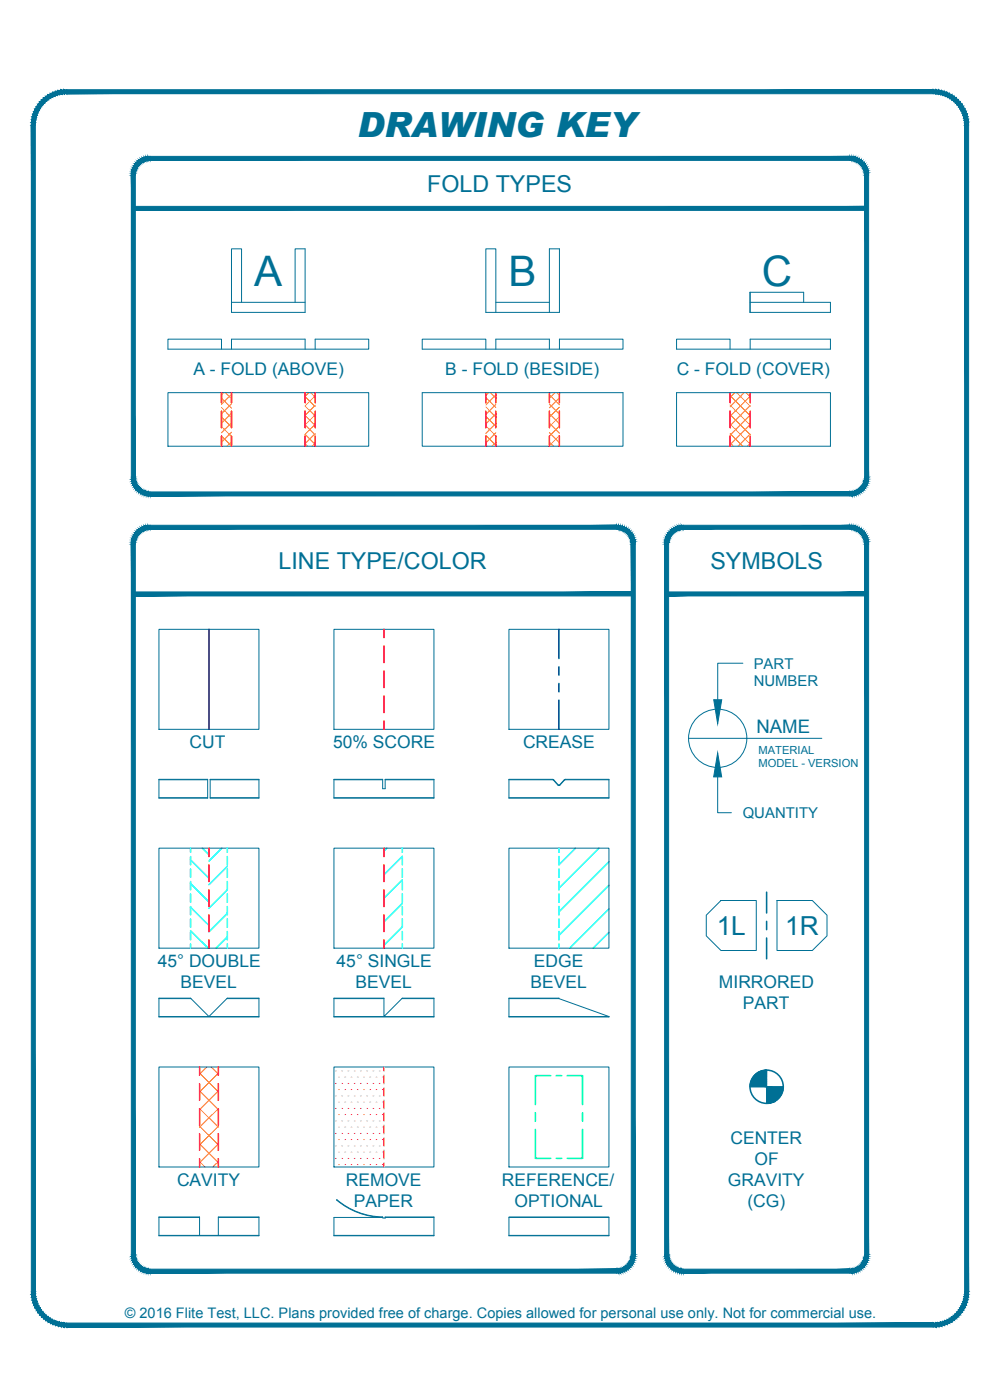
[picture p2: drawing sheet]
<svg xmlns="http://www.w3.org/2000/svg" width="190mm" height="267mm" viewBox="0 0 190 267" stroke-linecap="round" stroke-linejoin="round" font-family="sans-serif">
<!-- layer: 22 TILED -->
<g fill="none" stroke="#007095" stroke-width=".19">
<path d="M44.1 57.6h14M46 57.6v-10.2h-1.9v12.1h14v-12.1h-1.9v10.2M94.5 59.5v-12.1h-1.9v12.1h14v-12.1h-1.9v12.1M94.5 57.6h10.2M142.9 57.6h15.3v1.9h-15.3v-3.8h10.2v1.9M142.9 55.7v3.8M32 74.8h38.2v10.2h-38.2zM42.2 66.5v-1.9h-10.2v1.9h38.2v-1.9h-10.2v1.9M44.1 66.5v-1.9h14v1.9M80.4 74.8h38.3v10.2h-38.3zM92.6 66.5v-1.9h-12.2v1.9h38.3v-1.9h-12.1v1.9M94.5 66.5v-1.9h10.2v1.9"/>
<path d="M128.9 74.8h29.3v10.2h-29.3zM139.1 66.5v-1.9h-10.2v1.9h29.3v-1.9h-15.3v1.9M30.3 119.9h19v19h-19zM63.6 119.9h19.1v19h-19.1zM97 119.9h19v19h-19zM141.5 126.3h-4.8v7M30.3 148.5h9.3v3.5h-9.3zM30.3 152h9.3M30.3 148.5h9.3M40 148.5h9.3v3.5h-9.3zM40 152h9.3M40 148.5h9.3"/>
<path d="M63.6 148.5h9.3v1.8h.5v-1.8h9.3v3.5h-19.1zM63.6 152h19.1M63.6 148.5h9.3M73.4 148.5h9.3M97 148.5h8.3l1 1.1h.4M97 152h19M105.5 148.6l1 1 1-1M105.5 148.6l-.2-.1h-8.3v3.5h19v-3.5h-8.3l-.2 .1M116 148.5h-8.3l-1.1 1.1M131.2 140.7h25.4M136.7 148v6.8h2.6M30.3 161.6h19v19h-19z"/>
<path d="M63.6 161.6h19.1v19h-19.1zM97 161.6h19v19h-19zM134.5 174.3l2.8-2.8h6.8v9.6h-6.8l-2.8-2.8zM148 171.5h6.7l2.8 2.8v4l-2.8 2.8h-6.7zM30.3 190.2h6l3.5 3.5 3.5-3.5h6v3.5h-19zM30.3 193.7h19M30.3 190.2h6.1M43.2 190.2h6.1M63.6 190.2h9.5v3.5l3.5-3.5h6.1v3.5h-19.1zM63.6 193.7h19.1M63.6 190.2h9.5M76.6 190.2h6.1"/>
<path d="M97 190.2h9.5h-9.5v3.5h19M97 193.7h19M106.5 190.2l9.5 3.5M30.3 203.3h19v19h-19zM63.6 203.3h19.1v19h-19.1zM97 203.3h19v19h-19zM142.9 207h6.3M146 203.9v6.3M30.3 235.3h19M30.3 231.9h7.7M38 235.3v-3.5h-7.7v3.6h19v-3.6h-7.7v3.5M41.6 231.9h7.7"/>
<path d="M63.6 235.3h19.1M64.2 228.5a13.9 13.9 0 0 0 8.7 3.3v.2h.5v-.2h9.3v3.6h-19.1v-3.5h9.3a13.5 13.5 0 0 1-8.7-3.3M73.4 231.9h9.3M97 231.8h19v3.6h-19zM97 235.3h19M97 231.9h19"/>
<circle cx="136.7" cy="140.6" r="5.6"/>
</g>
<g fill="none" stroke="#ff7f00" stroke-width=".19">
<path d="M42.2 79.4l1.9 2M42.2 77.6l1.9 2M42.2 75.8l1.9 1.9M42.6 74.8l-.4 .4M43 74.8l1.1 1.1M44.1 75.1l-1.9 1.9M44.1 76.9l-1.9 1.9M44.1 78.7l-1.9 1.9M58.8 74.8l-.7 .7 1.9 2M59.2 74.8l.8 .9M60 75.4l-1.9 1.9 1.9 2M60 77.2l-1.9 1.9 1.9 2"/>
<path d="M60 79l-1.9 1.9M92.6 79.3l1.9 1.9M92.6 77.5l1.9 1.9M92.6 75.7l1.9 1.9M93.1 74.8l-.5 .6M93.4 74.8l1.1 1M94.5 75.2l-1.9 2M94.5 77l-1.9 2M94.5 78.9l-1.9 1.9M104.7 78.8l1.9 1.9M104.7 77l1.9 1.9M104.7 75.2l1.9 1.9"/>
<path d="M105.7 74.8l-1 1.1M106.1 74.8l.5 .5M106.6 75.8l-1.9 1.9M106.6 77.6l-1.9 1.9M106.6 79.4l-1.9 1.9M139.1 79l3.8 3.8M139.1 77.2l3.8 3.8M139.1 75.4l3.8 3.8M140 74.8l-.9 .9M140.3 74.8l2.6 2.6M141.8 74.8l-2.7 2.7M142.1 74.8l.8 .8"/>
<path d="M142.9 75.5l-3.8 3.8M142.9 77.3l-3.8 3.8M142.9 79.1l-3.8 3.8M42.2 84.8l.1 .2M42.2 83l1.9 2M42.2 81.2l1.9 2M44.1 80.5l-1.9 1.9M44.1 82.3l-1.9 1.9M44.1 84.1l-.9 .9M58.1 84.6l.5 .4M58.1 82.8l1.9 1.9M58.1 81l1.9 1.9"/>
<path d="M60 80.8l-1.9 1.9M60 82.6l-1.9 1.9M60 84.4l-.5 .6M92.6 84.7l.2 .3M92.6 82.9l1.9 1.9M92.6 81.1l1.9 1.9M94.5 80.7l-1.9 1.9M94.5 82.5l-1.9 1.9M94.5 84.3l-.8 .7M104.7 84.2l.7 .8M104.7 82.4l1.9 1.9M104.7 80.6l1.9 1.9"/>
<path d="M106.6 81.2l-1.9 1.9M106.6 83l-1.9 1.9M106.6 84.8l-.3 .2M139.1 84.4l.6 .6M139.1 82.6l2.4 2.4M139.1 80.8l3.8 3.8M142.9 80.9l-3.8 3.8M142.9 82.7l-2.3 2.3M142.9 84.5l-.5 .5M38 217.9l3.6 3.6M38 214.5l3.6 3.6M38 211.2l3.6 3.5"/>
<path d="M38 207.8l3.6 3.6M38 204.4l3.6 3.6M39.4 203.3l-1.4 1.4M40.2 203.3l1.4 1.3M41.6 204.4l-3.6 3.6M41.6 207.8l-3.6 3.6M41.6 211.2l-3.6 3.6M41.6 214.6l-3.6 3.5M41.6 217.9l-3.6 3.6M38 221.3l1.1 1M41.6 221.3l-1 1"/>
</g>
<g fill="none" stroke="#f00" stroke-width=".3">
<path d="M42.2 74.8v1.9M42.2 78.3v3.2M44.1 74.8v1.9M44.1 78.3v3.2M58.1 74.8v1.9M58.1 78.3v3.2M60 74.8v1.9M60 78.3v3.2M92.6 74.8v1.9M92.6 78.3v3.2M94.5 74.8v1.9M94.5 78.3v3.2"/>
<path d="M104.7 74.8v1.9M104.7 78.3v3.2M106.6 74.8v1.9M106.6 78.3v3.2M139.1 74.8v1.9M139.1 78.3v3.2M142.9 74.8v1.9M142.9 78.3v3.2M42.2 83.1v1.9M44.1 83.1v1.9M58.1 83.1v1.9M60 83.1v1.9"/>
<path d="M92.6 83.1v1.9M94.5 83.1v1.9M104.7 83.1v1.9M106.6 83.1v1.9M139.1 83.1v1.9M142.9 83.1v1.9M73.1 119.9v1.6M73.1 123.1v3.1M73.1 127.8v3.2M73.1 132.6v3.2M73.1 137.4v1.5M39.8 161.6v1.6"/>
<path d="M39.8 164.8v3.1M39.8 169.5v3.2M39.8 174.3v3.2M39.8 179v1.6M73.1 161.6v1.6M73.1 164.8v3.1M73.1 169.5v3.2M73.1 174.3v3.2M73.1 179v1.6M38 203.3v1.6M38 206.4v3.2M38 211.2v3.2"/>
<path d="M38 216v3.1M41.6 203.3v1.6M41.6 206.4v3.2M41.6 211.2v3.2M41.6 216v3.1M38 220.7v1.6M41.6 220.7v1.6"/>
</g>
<path d="M106.5 119.9v5.5M106.5 127v1.6M106.5 130.2v1.6M106.5 133.4v5.5" fill="none" stroke="#00f" stroke-width=".3"/>
<path d="M39.8 119.9v19" fill="none" stroke="#000" stroke-width=".3"/>
<g fill="none" stroke="#0ff" stroke-width=".3">
<path d="M36.3 177.3l3.3 3.3M36.3 172.8l3.5 3.5M36.3 168.3l3.5 3.5M36.3 163.8l3.5 3.5M36.3 161.6v.8M36.3 163.2v1.6M36.3 165.5v1.6M36.3 167.9v1.6M36.3 170.3v1.6M36.3 172.7v1.6M36.3 175.1v1.6M36.3 177.5v1.5"/>
<path d="M36.3 179.8v.8M38.6 161.6l1.2 1.2M42.3 161.6l-2.5 2.4M43.3 165l-3.5 3.5M43.3 169.5l-3.5 3.5M43.3 174l-3.5 3.5M43.3 178.5l-2.1 2.1M43.3 161.6v.8M43.3 163.2v1.6M43.3 165.5v1.6M43.3 167.9v1.6M43.3 170.3v1.6"/>
<path d="M43.3 172.7v1.6M43.3 175.1v1.6M43.3 177.5v1.5M43.3 179.8v.8M73.7 161.6l-.6 .5M76.6 163.1l-3.5 3.5M76.6 167.6l-3.5 3.5M76.6 172.1l-3.5 3.5M76.6 176.6l-3.5 3.5M76.6 161.6v.8M76.6 163.2v1.6M76.6 165.5v1.6"/>
<path d="M76.6 167.9v1.6M76.6 170.3v1.6M76.6 172.7v1.6M76.6 175.1v1.6M76.6 177.5v1.5M76.6 179.8v.8M106.5 161.6v.8M106.5 165.5v1.6M106.5 167.9v1.6M106.5 170.3v1.6M106.5 172.7v1.6M106.5 175.1v1.6"/>
<path d="M106.5 177.5v1.5M106.5 179.8v.8M109.6 161.6l-3.1 3.1v-1.5M114.1 161.6l-7.6 7.6M116 164.2l-9.5 9.5M116 168.7l-9.5 9.5M116 173.2l-7.5 7.4M116 177.6l-3 3"/>
</g>
<g fill="none" stroke="#f0f" stroke-width=".19">
<path d="M63.9 204h.1M63.9 206.4h.1M63.9 208.8h.1M63.9 211.1h.1M63.9 213.5h.1M63.9 215.9h.1M63.9 218.3h.1M64.5 205.2h.1M64.5 207.6h.1M64.5 210h.1M64.5 212.3h.1M64.5 214.7h.1"/>
<path d="M64.5 217.1h.1M64.5 219.5h.1M65.1 204h.1M65.1 206.4h.1M65.1 208.8h.1M65.1 211.1h.1M65.1 213.5h.1M65.1 215.9h.1M65.1 218.3h.1M65.7 205.2h.1M65.7 207.6h.1M65.7 210h.1"/>
<path d="M65.7 212.3h.1M65.7 214.7h.1M65.7 217.1h.1M65.7 219.5h.1M66.3 204h.1M66.3 206.4h.1M66.3 208.8h.1M66.3 211.1h.1M66.3 213.5h.1M66.3 215.9h.1M66.3 218.3h.1M66.9 205.2h.1"/>
<path d="M66.9 207.6h.1M66.9 210h.1M66.9 212.3h.1M66.9 214.7h.1M66.9 217.1h.1M66.9 219.5h.1M67.5 204h.1M67.5 206.4h.1M67.5 208.8h.1M67.5 211.1h.1M67.5 213.5h.1M67.5 215.9h.1"/>
<path d="M67.5 218.3h.1M68.1 205.2h.1M68.1 207.6h.1M68.1 210h.1M68.1 212.3h.1M68.1 214.7h.1M68.1 217.1h.1M68.1 219.5h.1M68.7 204h.1M68.7 206.4h.1M68.7 208.8h.1M68.7 211.1h.1"/>
<path d="M68.7 213.5h.1M68.7 215.9h.1M68.7 218.3h.1M69.2 205.2h.1M69.2 207.6h.1M69.2 210h.1M69.2 212.3h.1M69.2 214.7h.1M69.2 217.1h.1M69.2 219.5h.1M69.8 204h.1M69.8 206.4h.1"/>
<path d="M69.8 208.8h.1M69.8 211.1h.1M69.8 213.5h.1M69.8 215.9h.1M69.8 218.3h.1M70.4 205.2h.1M70.4 207.6h.1M70.4 210h.1M70.4 212.3h.1M70.4 214.7h.1M70.4 217.1h.1M70.4 219.5h.1"/>
<path d="M71 204h.1M71 206.4h.1M71 208.8h.1M71 211.1h.1M71 213.5h.1M71 215.9h.1M71 218.3h.1M71.6 205.2h.1M71.6 207.6h.1M71.6 210h.1M71.6 212.3h.1M71.6 214.7h.1"/>
<path d="M71.6 217.1h.1M71.6 219.5h.1M72.2 204h.1M72.2 206.4h.1M72.2 208.8h.1M72.2 211.1h.1M72.2 213.5h.1M72.2 215.9h.1M72.2 218.3h.1M72.8 205.2h.1M72.8 207.6h.1M72.8 210h.1"/>
<path d="M72.8 212.3h.1M72.8 214.7h.1M72.8 217.1h.1M72.8 219.5h.1M63.9 220.7h.1M64.5 221.9h.1M65.1 220.7h.1M65.7 221.9h.1M66.3 220.7h.1M66.9 221.9h.1M67.5 220.7h.1M68.1 221.9h.1"/>
<path d="M68.7 220.7h.1M69.2 221.9h.1M69.8 220.7h.1M70.4 221.9h.1M71 220.7h.1M71.6 221.9h.1M72.2 220.7h.1M72.8 221.9h.1"/>
</g>
<path d="M102 215.2v5.5h2.9M102 212v1.6M104.9 204.9h-2.9v5.5M105.9 204.9h1.1M108 204.9h3v5.5M111 212v1.6M111 215.2v5.5h-3M105.9 220.7h1.1" fill="none" stroke="#0f0" stroke-width=".3"/>
<g fill="#007095" stroke="#007095" stroke-width=".19">
<path d="M136 133.3h1.5l-.8 4.6z"/>
<path d="M136.7 143.4l.8 4.6h-1.5z"/>
<path d="M145.7 203.9h.3z"/>
<path d="M146 210.1h.7z"/>
<path d="M120.3 103.6l.7-.3v.3zM120.2 103.3l.1 .3 .7-.3zM120.2 103.3l.7-.4 .1 .4zM120.2 103v.3l.7-.4zM120.2 103l.7-.5v.4zM120.1 102.8l.1 .2 .7-.5zM120.1 102.8l.6-.6 .2 .3zM120 102.5l.1 .3 .6-.6zM120.5 101.8l.2 .4-.7 .3zM119.9 102.2l.1 .3 .5-.7zM120.3 101.5l.2 .3-.6 .4zM119.7 102l.2 .2 .4-.7zM120.1 101.2l.2 .3-.6 .5zM119.5 101.7l.2 .3 .4-.8zM119.8 101l.3 .2-.6 .5zM119.8 101l-.5 .5 .2 .2zM119.6 100.7l.2 .3-.5 .5zM119.6 100.7l-.5 .7 .2 .1zM119.2 100.5l.4 .2-.5 .7zM119.2 100.5l-.3 .7 .2 .2zM118.9 100.4l.3 .1-.3 .7zM118.9 100.4l-.3 .7 .3 .1zM118.6 100.2l.3 .2-.3 .7zM118.6 100.2l-.3 .8 .3 .1zM118.2 100.1l.4 .1-.3 .8zM118.2 100.1l-.2 .8 .3 .1zM117.8 100.1h.4l-.2 .8zM117.8 100.1v.7l.2 .1zM117.5 100.1h.3v.7zM117.5 100.1v.7h.3z"/>
<path d="M28.6 100.8h88.9v-.7zM28.6 100.1h88.9l-88.9 .7z"/>
<path d="M28.2 100.1h.4v.7zM28.2 100.1l.1 .7h.3zM27.8 100.1h.4l.1 .7zM27.8 100.1l.2 .8 .3-.1zM27.5 100.2l.3-.1 .2 .8zM27.5 100.2l.2 .8 .3-.1zM27.1 100.4l.4-.2 .2 .8zM27.1 100.4l.3 .7 .3-.1zM26.8 100.5l.3-.1 .3 .7zM26.8 100.5l.4 .7 .2-.1zM26.5 100.7l.3-.2 .4 .7zM26.5 100.7l.4 .7 .3-.2zM26.2 101l.3-.3 .4 .7zM26.2 101l.5 .5 .2-.1zM26.2 101l.5 .5-.8-.3zM25.9 101.2l.6 .5 .2-.2zM25.9 101.2l.6 .5-.8-.2zM25.7 101.5l.6 .5 .2-.3zM25.7 101.5l.6 .5-.8-.2zM25.5 101.8l.7 .4 .1-.2zM25.5 101.8l.7 .4h-.9zM25.3 102.2l.7 .3 .2-.3zM25.3 102.2l.7 .3h-.8zM25.2 102.5l.7 .3 .1-.3zM25.2 102.5l.7 .3-.8 .1zM25.1 102.9l.7 .1 .1-.2zM25.1 102.9l.7 .1-.8 .3zM25 103.3h.8v-.3zM25 103.3h.8l-.8 .3zM25 103.6h.8v-.3z"/>
<path d="M25 103.6l.8 135.4v-135.4zM25 103.6l.8 135.4h-.8z"/>
<path d="M25 239h.8l-.8 .4zM25 239.4l.8-.1v-.3zM25 239.4l.8-.1-.7 .4zM25.1 239.7l.7-.1v-.3zM25.1 239.7l.7-.1-.6 .5zM25.2 240.1l.7-.2-.1-.3zM25.2 240.1l.7-.2-.6 .5zM25.9 239.9l-.6 .5 .7-.3zM25.3 240.4l.7-.3-.5 .7zM26 240.1l-.5 .7 .7-.4zM25.5 240.8l.7-.4-.5 .7zM26.2 240.4l-.5 .7 .6-.5zM25.7 241.1l.6-.5-.4 .8zM26.3 240.6l-.4 .8 .6-.5zM25.9 241.4l.6-.5-.3 .7zM26.5 240.9l-.3 .7 .5-.5zM26.7 241.1l-.2 .8-.3-.3zM26.7 241.1l-.2 .8 .4-.7zM26.9 241.2l-.1 .9-.3-.2zM26.9 241.2l-.1 .9 .4-.7zM27.2 241.4l-.1 .8-.3-.1zM27.2 241.4l-.1 .8 .3-.7zM27.4 241.5l.1 .9-.4-.2zM27.4 241.5l.1 .9 .2-.8zM27.7 241.6l.1 .9-.3-.1zM27.7 241.6l.1 .9 .2-.8zM28 241.7l.2 .8h-.4zM28 241.7l.2 .8 .1-.7zM28.3 241.8l.3 .7h-.4zM28.3 241.8l.3 .7v-.7z"/>
<path d="M28.6 241.8v.7l88.9-.7zM28.6 242.5l88.9-.7v.7z"/>
<path d="M117.5 241.8l.3 .7h-.3zM117.5 241.8l.3 .7v-.7zM117.8 241.8l.4 .7h-.4zM117.8 241.8l.4 .7-.2-.8zM118 241.7l.6 .7-.4 .1zM118 241.7l.6 .7-.3-.8zM118.3 241.6l.6 .6-.3 .2zM118.3 241.6l.6 .6-.3-.7zM118.6 241.5l.6 .6-.3 .1zM118.6 241.5l.6 .6-.3-.7zM118.9 241.4l.7 .5-.4 .2zM118.9 241.4l.7 .5-.5-.7zM119.1 241.2l.7 .4-.2 .3zM119.1 241.2l.7 .4-.5-.5zM119.3 241.1l.8 .3-.3 .2zM119.3 241.1l.8 .3-.6-.5zM119.5 240.9l.8 .2-.2 .3zM119.7 240.6l-.2 .3 .8 .2zM119.7 240.6l.8 .2-.2 .3zM119.9 240.4l-.2 .2 .8 .2zM119.9 240.4h.8l-.2 .4zM120 240.1l-.1 .3h.8zM120 240.1h.9l-.2 .3zM120.1 239.9l-.1 .2h.9zM120.1 239.9l.8-.2v.4zM120.2 239.6l-.1 .3 .8-.2zM120.2 239.6l.8-.2-.1 .3zM120.2 239.3v.3l.8-.2zM120.2 239.3l.8-.3v.4zM120.3 239l-.1 .3 .8-.3z"/>
<path d="M120.3 103.6v135.4h.7zM120.3 103.6h.7v135.4z"/>
<path d="M25.4 112.8v.7l95.2-.7zM25.4 113.5l95.2-.7v.7z"/>
<path d="M164.7 33.3l.8-.3v.3zM164.7 33.1v.2l.8-.3zM164.7 33.1l.7-.5 .1 .4zM164.7 32.8v.3l.7-.5zM164.7 32.8l.6-.6 .1 .4zM164.6 32.5l.1 .3 .6-.6zM164.6 32.5l.6-.6 .1 .3zM164.5 32.2l.1 .3 .6-.6zM165 31.6l.2 .3-.7 .3zM164.3 32l.2 .2 .5-.6zM164.8 31.3l.2 .3-.7 .4zM164.2 31.7l.1 .3 .5-.7zM164.6 31l.2 .3-.6 .4zM164 31.5l.2 .2 .4-.7zM164.3 30.7l.3 .3-.6 .5zM164.3 30.7l-.5 .6 .2 .2zM164 30.5l.3 .2-.5 .6zM164 30.5l-.4 .6 .2 .2zM163.7 30.3l.3 .2-.4 .6zM163.7 30.3l-.4 .6 .3 .2zM163.4 30.1l.3 .2-.4 .6zM163.4 30.1l-.3 .7 .2 .1zM163 30l.4 .1-.3 .7zM163 30l-.2 .7 .3 .1zM162.7 29.9l.3 .1-.2 .7zM162.7 29.9l-.2 .7 .3 .1zM162.3 29.8l.4 .1-.2 .7zM162.3 29.8l-.1 .8h.3zM161.9 29.8h.4l-.1 .8zM161.9 29.8v.8h.3z"/>
<path d="M28.6 30.6h133.3v-.8zM28.6 29.8h133.3l-133.3 .8z"/>
<path d="M28.2 29.8h.4v.8zM28.2 29.8l.1 .8h.3zM27.8 29.9l.4-.1 .1 .8zM27.8 29.9l.2 .7h.3zM27.5 30l.3-.1 .2 .7zM27.5 30l.2 .7 .3-.1zM27.1 30.1l.4-.1 .2 .7zM27.1 30.1l.3 .7 .3-.1zM26.8 30.3l.3-.2 .3 .7zM26.8 30.3l.4 .6 .2-.1zM26.5 30.5l.3-.2 .4 .6zM26.5 30.5l.4 .6 .3-.2zM26.2 30.7l.3-.2 .4 .6zM26.2 30.7l.5 .6 .2-.2zM25.9 31l.3-.3 .5 .6zM25.9 31l.6 .5 .2-.2zM25.9 31l.6 .5-.8-.2zM25.7 31.3l.6 .4 .2-.2zM25.7 31.3l.6 .4-.8-.1zM25.5 31.6l.7 .4 .1-.3zM25.5 31.6l.7 .4-.9-.1zM25.3 31.9l.7 .3 .2-.2zM25.3 31.9l.7 .3h-.8zM25.2 32.2l.7 .3 .1-.3zM25.2 32.2l.7 .3-.8 .1zM25.1 32.6l.7 .2 .1-.3zM25.1 32.6l.7 .2-.8 .2zM25 33l.8 .1v-.3zM25 33l.8 .1-.8 .2zM25 33.3h.8v-.2z"/>
<path d="M25 33.3l.8 57.6v-57.6zM25 33.3l.8 57.6h-.8z"/>
<path d="M25 90.9h.8l-.8 .4zM25 91.3l.8-.1v-.3zM25 91.3l.8-.1-.7 .5zM25.1 91.7l.7-.2v-.3zM25.1 91.7l.7-.2-.6 .5zM25.2 92l.7-.2-.1-.3zM25.2 92l.7-.2-.6 .6zM25.9 91.8l-.6 .6 .7-.3zM25.3 92.4l.7-.3-.5 .6zM26 92.1l-.5 .6 .7-.4zM25.5 92.7l.7-.4-.5 .7zM26.2 92.3l-.5 .7 .6-.4zM25.7 93l.6-.4-.4 .7zM26.3 92.6l-.4 .7 .6-.5zM25.9 93.3l.6-.5-.3 .8zM26.5 92.8l-.3 .8 .5-.6zM26.7 93l-.2 .8-.3-.2zM26.7 93l-.2 .8 .4-.6zM26.9 93.2l-.1 .8-.3-.2zM26.9 93.2l-.1 .8 .4-.7zM27.2 93.3l-.1 .9-.3-.2zM27.2 93.3l-.1 .9 .3-.7zM27.4 93.5l.1 .8-.4-.1zM27.4 93.5l.1 .8 .2-.7zM27.7 93.6l.1 .8-.3-.1zM27.7 93.6l.1 .8 .2-.7zM28 93.7l.2 .8-.4-.1zM28 93.7l.2 .8 .1-.8zM28.3 93.7l.3 .8h-.4zM28.3 93.7l.3 .8v-.8z"/>
<path d="M28.6 93.7v.8l133.3-.8zM28.6 94.5l133.3-.8v.8z"/>
<path d="M161.9 93.7l.4 .8h-.4zM161.9 93.7l.4 .8-.1-.8zM162.2 93.7l.5 .7-.4 .1zM162.2 93.7l.5 .7-.2-.7zM162.5 93.7l.5 .6-.3 .1zM162.5 93.7l.5 .6-.2-.7zM162.8 93.6l.6 .6-.4 .1zM162.8 93.6l.6 .6-.3-.7zM163.1 93.5l.6 .5-.3 .2zM163.1 93.5l.6 .5-.4-.7zM163.3 93.3l.7 .5-.3 .2zM163.3 93.3l.7 .5-.4-.6zM163.6 93.2l.7 .4-.3 .2zM163.6 93.2l.7 .4-.5-.6zM163.8 93l.8 .3-.3 .3zM163.8 93l.8 .3-.6-.5zM164 92.8l.8 .2-.2 .3zM164.2 92.6l-.2 .2 .8 .2zM164.2 92.6l.8 .1-.2 .3zM164.3 92.3l-.1 .3 .8 .1zM164.3 92.3l.9 .1-.2 .3zM164.5 92.1l-.2 .2 .9 .1zM164.5 92.1l.8-.1-.1 .4zM164.6 91.8l-.1 .3 .8-.1zM164.6 91.8l.8-.1-.1 .3zM164.7 91.5l-.1 .3 .8-.1zM164.7 91.5l.8-.2-.1 .4zM164.7 91.2v.3l.8-.2zM164.7 91.2l.8-.3v.4zM164.7 90.9v.3l.8-.3z"/>
<path d="M164.7 33.3v57.6h.8zM164.7 33.3h.8v57.6z"/>
<path d="M25.4 39.3v.8l139.7-.8zM25.4 40.1l139.7-.8v.8z"/>
<path d="M164.7 103.6l.8-.3v.3zM164.7 103.3v.3l.8-.3zM164.7 103.3l.7-.4 .1 .4zM164.7 103v.3l.7-.4zM164.7 103l.6-.5 .1 .4zM164.6 102.8l.1 .2 .6-.5zM164.6 102.8l.6-.6 .1 .3zM164.5 102.5l.1 .3 .6-.6zM165 101.8l.2 .4-.7 .3zM164.3 102.2l.2 .3 .5-.7zM164.8 101.5l.2 .3-.7 .4zM164.2 102l.1 .2 .5-.7zM164.6 101.2l.2 .3-.6 .5zM164 101.7l.2 .3 .4-.8zM164.3 101l.3 .2-.6 .5zM164.3 101l-.5 .5 .2 .2zM164 100.7l.3 .3-.5 .5zM164 100.7l-.4 .7 .2 .1zM163.7 100.5l.3 .2-.4 .7zM163.7 100.5l-.4 .7 .3 .2zM163.4 100.4l.3 .1-.4 .7zM163.4 100.4l-.3 .7 .2 .1zM163 100.2l.4 .2-.3 .7zM163 100.2l-.2 .8 .3 .1zM162.7 100.1l.3 .1-.2 .8zM162.7 100.1l-.2 .8 .3 .1zM162.3 100.1h.4l-.2 .8zM162.3 100.1l-.1 .7 .3 .1zM161.9 100.1h.4l-.1 .7zM161.9 100.1v.7h.3z"/>
<path d="M130.2 100.8h31.7v-.7zM130.2 100.1h31.7l-31.7 .7z"/>
<path d="M129.8 100.1h.4v.7zM129.8 100.1l.1 .7h.3zM129.4 100.1h.4l.1 .7zM129.4 100.1l.2 .8 .3-.1zM129.1 100.2l.3-.1 .2 .8zM129.1 100.2l.2 .8 .3-.1zM128.7 100.4l.4-.2 .2 .8zM128.7 100.4l.3 .7 .3-.1zM128.4 100.5l.3-.1 .3 .7zM128.4 100.5l.4 .7 .2-.1zM128.1 100.7l.3-.2 .4 .7zM128.1 100.7l.4 .7 .3-.2zM127.8 101l.3-.3 .4 .7zM127.8 101l.5 .5 .2-.1zM127.8 101l.5 .5-.8-.3zM127.5 101.2l.6 .5 .2-.2zM127.5 101.2l.6 .5-.8-.2zM127.3 101.5l.6 .5 .2-.3zM127.3 101.5l.6 .5-.8-.2zM127.1 101.8l.7 .4 .1-.2zM127.1 101.8l.7 .4h-.9zM126.9 102.2l.7 .3 .2-.3zM126.9 102.2l.7 .3h-.8zM126.8 102.5l.7 .3 .1-.3zM126.8 102.5l.7 .3-.8 .1zM126.7 102.9l.7 .1 .1-.2zM126.7 102.9l.7 .1-.8 .3zM126.6 103.3h.8v-.3zM126.6 103.3h.8l-.8 .3zM126.6 103.6h.8v-.3z"/>
<path d="M126.6 103.6l.8 135.4v-135.4zM126.6 103.6l.8 135.4h-.8z"/>
<path d="M126.6 239h.8l-.8 .4zM126.6 239.4l.8-.1v-.3zM126.6 239.4l.8-.1-.7 .4zM126.7 239.7l.7-.1v-.3zM126.7 239.7l.7-.1-.6 .5zM126.8 240.1l.7-.2-.1-.3zM126.8 240.1l.7-.2-.6 .5zM127.5 239.9l-.6 .5 .7-.3zM126.9 240.4l.7-.3-.5 .7zM127.6 240.1l-.5 .7 .7-.4zM127.1 240.8l.7-.4-.5 .7zM127.8 240.4l-.5 .7 .6-.5zM127.3 241.1l.6-.5-.4 .8zM127.9 240.6l-.4 .8 .6-.5zM127.5 241.4l.6-.5-.3 .7zM128.1 240.9l-.3 .7 .5-.5zM128.3 241.1l-.2 .8-.3-.3zM128.3 241.1l-.2 .8 .4-.7zM128.5 241.2l-.1 .9-.3-.2zM128.5 241.2l-.1 .9 .4-.7zM128.8 241.4l-.1 .8-.3-.1zM128.8 241.4l-.1 .8 .3-.7zM129 241.5l.1 .9-.4-.2zM129 241.5l.1 .9 .2-.8zM129.3 241.6l.1 .9-.3-.1zM129.3 241.6l.1 .9 .2-.8zM129.6 241.7l.2 .8h-.4zM129.6 241.7l.2 .8 .1-.7zM129.9 241.8l.3 .7h-.4zM129.9 241.8l.3 .7v-.7z"/>
<path d="M130.2 241.8v.7l31.7-.7zM130.2 242.5l31.7-.7v.7z"/>
<path d="M161.9 241.8l.4 .7h-.4zM161.9 241.8l.4 .7-.1-.7zM162.2 241.8l.5 .7h-.4zM162.2 241.8l.5 .7-.2-.8zM162.5 241.7l.5 .7-.3 .1zM162.5 241.7l.5 .7-.2-.8zM162.8 241.6l.6 .6-.4 .2zM162.8 241.6l.6 .6-.3-.7zM163.1 241.5l.6 .6-.3 .1zM163.1 241.5l.6 .6-.4-.7zM163.3 241.4l.7 .5-.3 .2zM163.3 241.4l.7 .5-.4-.7zM163.6 241.2l.7 .4-.3 .3zM163.6 241.2l.7 .4-.5-.5zM163.8 241.1l.8 .3-.3 .2zM163.8 241.1l.8 .3-.6-.5zM164 240.9l.8 .2-.2 .3zM164.2 240.6l-.2 .3 .8 .2zM164.2 240.6l.8 .2-.2 .3zM164.3 240.4l-.1 .2 .8 .2zM164.3 240.4h.9l-.2 .4zM164.5 240.1l-.2 .3h.9zM164.5 240.1h.8l-.1 .3zM164.6 239.9l-.1 .2h.8zM164.6 239.9l.8-.2-.1 .4zM164.7 239.6l-.1 .3 .8-.2zM164.7 239.6l.8-.2-.1 .3zM164.7 239.3v.3l.8-.2zM164.7 239.3l.8-.3v.4zM164.7 239v.3l.8-.3z"/>
<path d="M164.7 103.6v135.4h.8zM164.7 103.6h.8v135.4z"/>
<path d="M127 112.8v.7l38.1-.7zM127 113.5l38.1-.7v.7z"/>
<path d="M145.7 203.9h.3zM145.3 203.9h.7z"/>
<path d="M145.3 203.9l.7 .1zM145 204h1z"/>
<path d="M145 204l1 .2v-.2zM144.7 204.2l.3-.2 1 .2z"/>
<path d="M144.7 204.2l1.3 .1v-.1zM144.4 204.3l.3-.1 1.3 .1z"/>
<path d="M144.4 204.3l1.6 .3v-.3zM144.1 204.6l.3-.3 1.6 .3z"/>
<path d="M144.1 204.6l1.9 .2v-.2zM143.8 204.8l.3-.2 1.9 .2z"/>
<path d="M143.8 204.8l2.2 .3v-.3zM143.8 204.8l2.2 .3h-2.4z"/>
<path d="M143.6 205.1l2.4 .2v-.2zM143.6 205.1l2.4 .2h-2.6z"/>
<path d="M143.4 205.3l2.6 .4v-.4zM143.4 205.3l2.6 .4h-2.8z"/>
<path d="M143.2 205.7l2.8 .3v-.3zM143.2 205.7l2.8 .3h-3z"/>
<path d="M143 206l3 .3v-.3zM143 206l3 .3h-3.1z"/>
<path d="M142.9 206.3l3.1 .4v-.4zM142.9 206.3l3.1 .4h-3.1z"/>
<path d="M142.9 206.7l3.1 .3v-.3zM142.9 206.7l3.1 .3h-3.1z"/>
<path d="M146 207l3.2 .4v-.4zM146 207l3.2 .4h-3.2z"/>
<path d="M146 207.4l3.1 .3 .1-.3zM146 207.4l3.1 .3h-3.1z"/>
<path d="M146 207.7l3 .4 .1-.4zM146 207.7l3 .4h-3z"/>
<path d="M146 208.1l2.9 .3 .1-.3zM146 208.1l2.9 .3h-2.9z"/>
<path d="M146 208.4l2.7 .3 .2-.3zM146 208.4l2.7 .3h-2.7z"/>
<path d="M146 208.7l2.5 .3 .2-.3zM146 208.7l2.5 .3h-2.5z"/>
<path d="M146 209l2.3 .3 .2-.3zM146 209l2.3 .3h-2.3z"/>
<path d="M146 209.3l2 .2 .3-.2zM146 209.3l2 .2h-2z"/>
<path d="M146 209.5l1.7 .2 .3-.2zM146 209.5l1.7 .2h-1.7z"/>
<path d="M146 209.7l1.4 .2 .3-.2zM146 209.7l1.4 .2h-1.4z"/>
<path d="M146 209.9l1.1 .1 .3-.1zM146 209.9l1.1 .1h-1.1z"/>
<path d="M146 210h1.1zM146 210l.7 .1z"/>
<path d="M146 210.1l.4 .1zM146 210.2h.4z"/>
<path d="M6 246.1h.7l-.7 .5zM6 246.6l.7-.1v-.4zM6 246.6l.7-.1-.7 .6zM6 247.1l.8-.1-.1-.5zM6 247.1l.8-.1-.7 .6zM6.1 247.6l.8-.1-.1-.5zM6.1 247.6l.8-.1-.6 .6zM6.9 247.5l-.6 .6 .7-.2zM6.3 248.1l.7-.2-.5 .7zM7 247.9l-.5 .7 .7-.3zM6.5 248.6l.7-.3-.5 .8zM7.2 248.3l-.5 .8 .7-.3zM6.7 249.1l.7-.3-.4 .8zM7.4 248.8l-.4 .8 .6-.4zM7 249.6l.6-.4-.4 .8zM7.6 249.2l-.4 .8 .7-.4zM7.2 250l.7-.4-.3 .8zM7.9 249.6l-.3 .8 .6-.5zM7.6 250.4l.6-.5-.3 .9zM8.2 249.9l-.3 .9 .6-.5zM7.9 250.8l.6-.5-.2 .9zM8.5 250.3l-.2 .9 .5-.6zM8.8 250.6l-.1 .9-.4-.3zM8.8 250.6l-.1 .9 .5-.6zM9.2 250.9v.9l-.5-.3zM9.2 250.9v.9l.4-.6zM9.6 251.2v.9l-.4-.3zM9.6 251.2v.9l.4-.7zM10 251.4l.1 .9-.5-.2zM10 251.4l.1 .9 .3-.7zM10.4 251.6l.2 .9-.5-.2zM10.4 251.6l.2 .9 .2-.8zM10.8 251.7l.3 .9-.5-.1zM10.8 251.7l.3 .9 .2-.7zM11.3 251.9l.3 .8-.5-.1zM11.3 251.9l.3 .8 .2-.7zM11.8 252l.4 .8-.6-.1zM11.8 252l.4 .8v-.8zM12.2 252l.5 .8h-.5zM12.2 252l.5 .8v-.8z"/>
<path d="M12.7 252v.8l165.1-.8zM12.7 252.8l165.1-.8v.8z"/>
<path d="M177.8 252l.5 .8h-.5zM177.8 252l.5 .8v-.8zM178.3 252l.5 .7-.5 .1zM178.3 252l.5 .7-.1-.7zM178.7 252l.7 .6-.6 .1zM178.7 252l.7 .6-.2-.7zM179.2 251.9l.7 .6-.5 .1zM179.2 251.9l.7 .6-.3-.8zM179.6 251.7l.8 .6-.5 .2zM179.6 251.7l.8 .6-.3-.7zM180.1 251.6l.7 .5-.4 .2zM180.1 251.6l.7 .5-.3-.7zM180.5 251.4l.8 .4-.5 .3zM180.5 251.4l.8 .4-.4-.6zM180.9 251.2l.8 .3-.4 .3zM180.9 251.2l.8 .3-.4-.6zM181.3 250.9l.9 .3-.5 .3zM181.3 250.9l.9 .3-.5-.6zM181.7 250.6l.9 .2-.4 .4zM181.7 250.6l.9 .2-.6-.5zM182 250.3l.9 .1-.3 .4zM182.3 249.9l-.3 .4 .9 .1zM182.3 249.9l.9 .1-.3 .4zM182.6 249.6l-.3 .3 .9 .1zM182.6 249.6h.9l-.3 .4zM182.9 249.2l-.3 .4h.9zM182.9 249.2l.9-.1-.3 .5zM183.1 248.8l-.2 .4 .9-.1zM183.1 248.8l.9-.2-.2 .5zM183.3 248.3l-.2 .5 .9-.2zM183.3 248.3l.9-.2-.2 .5zM183.5 247.9l-.2 .4 .9-.2zM183.5 247.9l.8-.3-.1 .5zM183.6 247.5l-.1 .4 .8-.3zM183.6 247.5l.8-.4-.1 .5zM183.7 247l-.1 .5 .8-.4zM183.7 247l.8-.4-.1 .5zM183.7 246.5v.5l.8-.4zM183.7 246.5l.8-.4v.5zM183.8 246.1l-.1 .4 .8-.4z"/>
<path d="M183.8 23.8v222.3h.7zM183.8 23.8h.7v222.3z"/>
<path d="M183.8 23.8l.7-.5v.5zM183.7 23.3l.1 .5 .7-.5zM183.7 23.3l.7-.5 .1 .5zM183.7 22.9v.4l.7-.5zM183.7 22.9l.6-.7 .1 .6zM183.6 22.4l.1 .5 .6-.7zM184.2 21.7l.1 .5-.7 .2zM183.5 22l.1 .4 .6-.7zM184 21.2l.2 .5-.7 .3zM183.3 21.5l.2 .5 .5-.8zM183.8 20.8l.2 .4-.7 .3zM183.1 21.1l.2 .4 .5-.7zM183.5 20.3l.3 .5-.7 .3zM182.9 20.7l.2 .4 .4-.8zM183.2 19.9l.3 .4-.6 .4zM182.6 20.3l.3 .4 .3-.8zM182.9 19.4l.3 .5-.6 .4zM182.3 19.9l.3 .4 .3-.9zM182.6 19.1l.3 .3-.6 .5zM182.6 19.1l-.6 .5 .3 .3zM182.2 18.7l.4 .4-.6 .5zM182.2 18.7l-.5 .6 .3 .3zM181.7 18.4l.5 .3-.5 .6zM181.7 18.4l-.4 .6 .4 .3zM181.3 18.1l.4 .3-.4 .6zM181.3 18.1l-.4 .6 .4 .3zM180.8 17.8l.5 .3-.4 .6zM180.8 17.8l-.3 .7 .4 .2zM180.4 17.6l.4 .2-.3 .7zM180.4 17.6l-.3 .7 .4 .2zM179.9 17.4l.5 .2-.3 .7zM179.9 17.4l-.3 .7 .5 .2zM179.4 17.3l.5 .1-.3 .7zM179.4 17.3l-.2 .7 .4 .1zM178.8 17.2l.6 .1-.2 .7zM178.8 17.2l-.1 .7 .5 .1zM178.3 17.1l.5 .1-.1 .7zM178.3 17.1v.8h.4zM177.8 17.1h.5v.8zM177.8 17.1v.8h.5z"/>
<path d="M12.7 17.9h165.1v-.8zM12.7 17.1h165.1l-165.1 .8z"/>
<path d="M12.2 17.1h.5v.8zM12.2 17.1v.8h.5zM11.6 17.2l.6-.1v.8zM11.6 17.2l.2 .7h.4zM11.1 17.3l.5-.1 .2 .7zM11.1 17.3l.2 .7 .5-.1zM10.6 17.4l.5-.1 .2 .7zM10.6 17.4l.2 .7 .5-.1zM10.1 17.6l.5-.2 .2 .7zM10.1 17.6l.3 .7 .4-.2zM9.6 17.8l.5-.2 .3 .7zM9.6 17.8l.4 .7 .4-.2zM9.2 18.1l.4-.3 .4 .7zM9.2 18.1l.4 .6 .4-.2zM8.7 18.4l.5-.3 .4 .6zM8.7 18.4l.5 .6 .4-.3zM8.3 18.7l.4-.3 .5 .6zM8.3 18.7l.5 .6 .4-.3zM7.9 19.1l.4-.4 .5 .6zM7.9 19.1l.6 .5 .3-.3zM7.9 19.1l.6 .5-.9-.2zM7.6 19.4l.6 .5 .3-.3zM7.6 19.4l.6 .5h-1zM7.2 19.9l.7 .4 .3-.4zM7.2 19.9l.7 .4h-.9zM7 20.3l.6 .4 .3-.4zM7 20.3l.6 .4-.9 .1zM6.7 20.8l.7 .3 .2-.4zM6.7 20.8l.7 .3-.9 .1zM6.5 21.2l.7 .3 .2-.4zM6.5 21.2l.7 .3-.9 .2zM6.3 21.7l.7 .3 .2-.5zM6.3 21.7l.7 .3-.9 .2zM6.1 22.2l.8 .2 .1-.4zM6.1 22.2l.8 .2-.9 .4zM6 22.8l.8 .1 .1-.5zM6 22.8l.8 .1-.8 .4zM6 23.3h.7l.1-.4zM6 23.3h.7l-.7 .5zM6 23.8h.7v-.5z"/>
<path d="M6 23.8l.7 222.3v-222.3zM6 23.8l.7 222.3h-.7z"/>
</g>
<path d="M73.1 203.3v.8M73.1 204.9v1.5M73.1 207.2v1.6M73.1 209.6v1.6M73.1 212v1.6M73.1 214.4v1.6M73.1 216.8v1.5M73.1 219.1v1.6M73.1 221.5v.8" fill="none" stroke="#f0f" stroke-width=".3"/>
<g fill="none" stroke="#007095" stroke-width=".3">
<path d="M146 170v3.9M146 175.5v1.6M146 178.7v4"/>
<circle cx="146" cy="207" r="3.2"/>
</g>
<g font-size="8" fill="#007095">
<text x="48.4" y="54.4">A</text>
<text x="96.9" y="54.4">B</text>
<text x="145.1" y="54.4">C</text>
</g>
<text font-size="6.6" fill="#007095" x="68.1" y="26.1">DRAWING KEY</text>
<g font-size="5" fill="#007095">
<text x="136.5" y="178.1">1L</text>
<text x="149.6" y="178.1">1R</text>
</g>
<g font-size="4.4" fill="#007095">
<text x="81.4" y="36.6">FOLD TYPES</text>
<text x="53" y="108.4">LINE TYPE/COLOR</text>
<text x="135.3" y="108.4">SYMBOLS</text>
</g>
<text font-size="3.5" fill="#007095" x="144.1" y="139.5">NAME</text>
<g font-size="3.3" fill="#007095">
<text x="36.9" y="71.5">A - FOLD (ABOVE)</text>
<text x="84.8" y="71.5">B - FOLD (BESIDE)</text>
<text x="128.9" y="71.5">C - FOLD (COVER)</text>
<text x="36.1" y="142.6">CUT</text>
<text x="63.5" y="142.6">50% SCORE</text>
<text x="99.6" y="142.6">CREASE</text>
<text x="30.1" y="184.2">45° DOUBLE</text>
<text x="64.1" y="184.2">45° SINGLE</text>
<text x="101.7" y="184.2">EDGE</text>
<text x="34.4" y="188.2">BEVEL</text>
<text x="67.7" y="188.2">BEVEL</text>
<text x="101" y="188.2">BEVEL</text>
<text x="137" y="188.3">MIRRORED</text>
<text x="141.5" y="192.2">PART</text>
<text x="139.1" y="217.9">CENTER</text>
<text x="143.7" y="221.9">OF</text>
<text x="33.7" y="225.9">CAVITY</text>
<text x="65.9" y="225.9">REMOVE</text>
<text x="95.6" y="225.9">REFERENCE/</text>
<text x="138.7" y="225.9">GRAVITY</text>
<text x="67.4" y="229.9">PAPER</text>
<text x="98" y="230">OPTIONAL</text>
<text x="142.4" y="229.9">(CG)</text>
</g>
<g font-size="2.8" fill="#007095">
<text x="143.6" y="127.3">PART</text>
<text x="143.6" y="130.7">NUMBER</text>
<text x="141.5" y="155.8">QUANTITY</text>
<text x="23.8" y="251">© 2016 Flite Test, LLC. Plans provided free of charge. Copies allowed for personal use only. Not for commercial use.</text>
</g>
<g font-size="2.1" fill="#007095">
<text x="144.5" y="143.6">MATERIAL</text>
<text x="144.5" y="146.1">MODEL - VERSION</text>
</g>
</svg>
